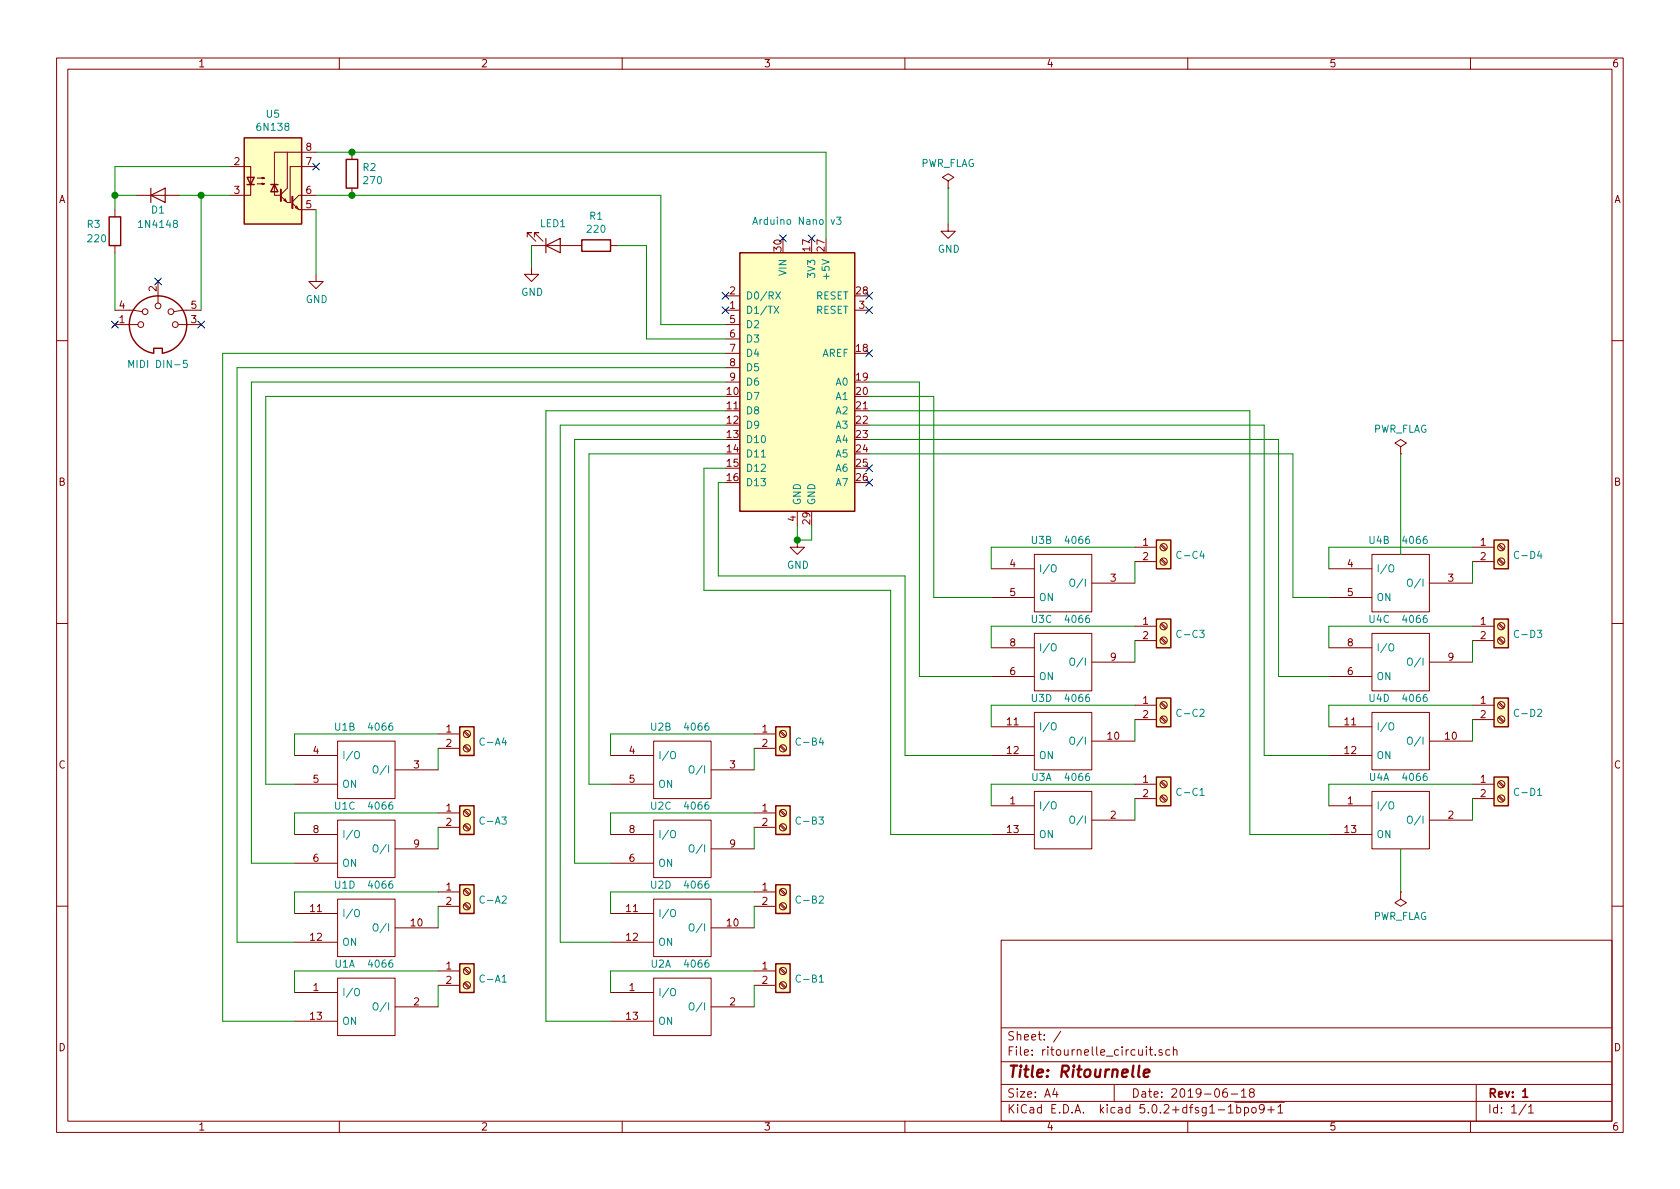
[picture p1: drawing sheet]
<svg xmlns="http://www.w3.org/2000/svg" width="297mm" height="210mm" viewBox="0 0 297 210" stroke-linecap="round" stroke-linejoin="round" font-family="sans-serif">
<g fill="none" stroke="#840000" stroke-width=".18">
<path d="M10 10.3h277v189.9h-277zM12 12.2h273v186.1h-273zM60 10.3v1.9M110 10.3v1.9M160 10.3v1.9M210 10.3v1.9M260 10.3v1.9M20.3 37.1v1.2M24.1 34.5h7.6M40.6 29.5h3.7v5h-3.7M45.5 32.5h1.2l-.3 .1v-.2l.3 .1M45.5 31.5h1.2l-.3 .1v-.2l.3 .1"/>
<path d="M49.7 34.7l1.1 1.1h.6M50.2 35.4l.2-.2 .3 .5zM50.8 26.9h-2.3v7.6h1M51.7 35.9l1.1 1.2h3.1M52.5 36.4l.2 .6-.5-.3zM55.9 26.9h-5.1v6.4l-1.1 1.1M55.9 29.5h-4.6v6.3M55.9 34.5h-3.1l-1.1 1.2M62.2 26.9v1.3M62.2 33.3v1.2M167.6 32l1.1-.6-1.1-.7-1 .7 1 .6v1.3M167.6 33.3h.1"/>
<path d="M167.6 39.6v1.3h1.3l-1.3 1.3-1.2-1.3h1.2M20.3 54.9h3.3l1.5 .2M20.3 57.4h4.1M20.3 43.4v1.3M27.9 49.8v3.8M31.5 57.4h4.1M35.6 54.9h-3.3l-1.6 .2M55.9 48.5v1.3h1.2l-1.2 1.2-1.3-1.2h1.3M93.2 41.9v-.8h.8h-.8l1.5 1.6M94 47.2v1.3h1.2l-1.2 1.3-1.3-1.3h1.3M94 43.4h8.9M94.5 41.9v-.8h.7h-.7l1.5 1.6"/>
<path d="M107.9 43.4h1.3M128.3 54.9h2.5M128.3 52.3h2.5M128.3 57.4h2.5M128.3 59.9h2.5M151.1 54.9h2.6M10 60.2h2M128.3 62.5h2.5M128.3 65h2.5M128.3 67.6h2.5M247.6 79l1.1-.6-1.1-.7-1 .7 1 .6v1.3M285 60.2h2"/>
<path d="M141 95.5v1.3h1.2l-1.2 1.2-1.3-1.2h1.3M141 90.4v2.6M182.9 98h10.1v10.2h-10.1zM200.7 96.8h3.8M200.7 99.3h3.8M205.2 99l.9 .8M205.2 96.4l.9 .9M205.4 98.8l.8 .8M205.4 96.3l.8 .8M242.6 98h10.1v10.2h-10.1zM247.6 80.3h.1M260.3 96.8h3.9"/>
<path d="M260.3 99.3h3.9M264.9 99l.9 .8M264.9 96.4l.9 .9M265.1 98.8l.8 .8M265.1 96.3l.8 .8M10 110.3h2M175.3 100.6h7.6M175.3 105.7h7.6M175.3 119.6h7.6M175.3 114.5h7.6M182.9 112h10.1v10.2h-10.1zM193 103.1h7.7"/>
<path d="M193 117.1h7.7M200.7 110.7h3.8M200.7 113.3h3.8M205.2 112.9l.9 .9M205.2 110.4l.9 .8M205.4 112.8l.8 .8M205.4 110.2l.8 .9M234.9 100.6h7.7M234.9 105.7h7.7M234.9 119.6h7.7M234.9 114.5h7.7M242.6 112h10.1v10.2h-10.1z"/>
<path d="M252.7 103.1h7.6M252.7 117.1h7.6M260.3 110.7h3.9M260.3 113.3h3.9M264.9 112.9l.9 .9M264.9 110.4l.9 .8M265.1 112.8l.8 .8M265.1 110.2l.8 .9M285 110.3h2M52.1 133.6h7.6M52.1 138.7h7.6M59.7 131.1h10.1v10.1h-10.1z"/>
<path d="M69.8 136.1h7.7M77.5 129.8h3.8M77.5 132.3h3.8M82 132l.9 .8M82 129.5l.9 .8M82.2 131.8l.9 .9M82.2 129.3l.9 .8M107.9 133.6h7.7M107.9 138.7h7.7M115.6 131.1h10.1v10.1h-10.1zM125.7 136.1h7.6M133.3 129.8h3.9"/>
<path d="M133.3 132.3h3.9M137.9 132l.9 .8M137.9 129.5l.9 .8M138.1 131.8l.8 .9M138.1 129.3l.8 .8M175.3 128.5h7.6M175.3 133.6h7.6M182.9 139.9h10.1v10.2h-10.1zM182.9 126h10.1v10.1h-10.1zM193 131.1h7.7M200.7 138.7h3.8M200.7 124.7h3.8"/>
<path d="M200.7 127.2h3.8M205.2 138.3l.9 .9M205.2 126.9l.9 .9M205.2 124.4l.9 .8M205.4 138.2l.8 .8M205.4 126.7l.8 .9M205.4 124.2l.8 .8M234.9 128.5h7.7M234.9 133.6h7.7M242.6 139.9h10.1v10.2h-10.1zM242.6 126h10.1v10.1h-10.1zM252.7 131.1h7.6"/>
<path d="M260.3 138.7h3.9M260.3 124.7h3.9M260.3 127.2h3.9M264.9 138.3l.9 .9M264.9 126.9l.9 .9M264.9 124.4l.9 .8M265.1 138.2l.8 .8M265.1 126.7l.8 .9M265.1 124.2l.8 .8M52.1 147.6h7.6M52.1 152.6h7.6M59.7 145h10.1v10.2h-10.1z"/>
<path d="M59.7 159h10.1v10.2h-10.1zM69.8 150.1h7.7M77.5 143.8h3.8M77.5 146.3h3.8M77.5 157.7h3.8M82 146l.9 .8M82 143.4l.9 .9M82 159.9l.9 .9M82 157.4l.9 .8M82.2 145.8l.9 .8M82.2 143.3l.9 .8M82.2 159.8l.9 .8"/>
<path d="M82.2 157.2l.9 .9M107.9 147.6h7.7M107.9 152.6h7.7M115.6 145h10.1v10.2h-10.1zM115.6 159h10.1v10.2h-10.1zM125.7 150.1h7.6M133.3 143.8h3.9M133.3 146.3h3.9M133.3 157.7h3.9M137.9 159.9l.9 .9M137.9 157.4l.9 .8M137.9 146l.9 .8"/>
<path d="M137.9 143.4l.9 .9M138.1 159.8l.8 .8M138.1 157.2l.8 .9M138.1 145.8l.8 .8M138.1 143.3l.8 .8M175.3 142.5h7.6M175.3 147.6h7.6M193 145h7.7M200.7 141.2h3.8M205.2 140.9l.9 .8M205.4 140.7l.8 .8M234.9 142.5h7.7"/>
<path d="M234.9 147.6h7.7M247.6 157.7v1.3l1.1 .6-1.1 .7-1-.7 1-.6M247.6 157.7h.1M252.7 145h7.6M260.3 141.2h3.9M264.9 140.9l.9 .8M265.1 140.7l.8 .8M10 160.2h2M52.1 175.5h7.6M52.1 161.5h7.6M52.1 166.6h7.6M59.7 173h10.1v10.1h-10.1z"/>
<path d="M69.8 178h7.7M69.8 164.1h7.7M77.5 171.7h3.8M77.5 174.2h3.8M77.5 160.3h3.8M82 173.9l.9 .8M82 171.4l.9 .8M82.2 173.7l.9 .9M82.2 171.2l.9 .8M107.9 175.5h7.7M107.9 161.5h7.7M107.9 166.6h7.7"/>
<path d="M115.6 173h10.1v10.1h-10.1zM125.7 178h7.6M125.7 164.1h7.6M133.3 171.7h3.9M133.3 174.2h3.9M133.3 160.3h3.9M137.9 173.9l.9 .8M137.9 171.4l.9 .8M138.1 173.7l.8 .9M138.1 171.2l.8 .8M177 166.3h108v32h-108zM285 160.2h2"/>
<path d="M52.1 180.6h7.6M60 198.3v1.9M107.9 180.6h7.7M110 198.3v1.9M160 198.3v1.9M177 194.8h108M177 191.8h108M177 187.8h108M177 181.8h108M186.5 192.5l-.4 1h1M186.8 193v1M187.6 182.3l-1.3 2"/>
<path d="M197 191.8v3M202.7 185.1v.2M203.2 185.6h.6M203.4 185.1v1.3l.4 .2M204.3 186.5v.1M205.5 185.7l-.4-.1-.2 .2 .1 .2 .5 .2v.3h-.6M206.8 185.7l-.4-.1-.3 .3 .1 .6 .2 .1 .4-.1M207.5 185.7l.2-.1 .4 .1v.9M207.5 185.1v1.5M210 198.3v1.9M216.9 192.5a.62 .62 0 0 0-.7 .7l.1 .7 .2 .1 .5-.1v-.5l-.1-.2-.4-.1-.3 .3M217.2 195.8l.4-.5v1.5"/>
<path d="M217.2 196.8h.8M217.7 193.5h1.1M218.3 194.9h8.8M218.7 195.9l.4-.1 .3 .3-.1 .6h-.6M218.7 195.3v1.5M219.5 193l.4-.5v1.5M219.5 194h.8M220 195.9l.4-.1 .4 .3-.1 .6-.3 .1-.4-.1M220 195.8v1.5M221.2 193.2l-.3-.3 .1-.2 .2-.2 .4 .1 .2 .2-.1 .2-.6 .2a.48 .48 0 0 0-.1 .7l.2 .1 .5-.1a.48 .48 0 0 0-.1-.7h-.1M221.4 196l.2-.2 .4 .2v.7l-.2 .1-.4-.1zM223.5 196l-.1 .2a.48 .48 0 0 1-.7-.1v-.6a.48 .48 0 0 1 .7-.1v.1a1.19 1.19 0 0 1-.2 1.2l-.4 .1"/>
<path d="M224.2 196.3h1.1M224.7 195.7v1.1M226 195.8l.4-.5v1.5M226 196.8h.8M260 198.3v1.9M261 191.8v6.5M269.8 195.2l-1.2 2M270.3 195.8l.4-.5v1.5M270.3 196.8h.8"/>
<circle cx="24.9" cy="57.4" r=".51"/>
<circle cx="25.7" cy="55.1" r=".51"/>
<circle cx="27.9" cy="54.1" r=".51"/>
<circle cx="30.2" cy="55.1" r=".51"/>
<circle cx="31" cy="57.4" r=".51"/>
<circle cx="205.7" cy="99.3" r=".63"/>
<circle cx="205.7" cy="96.8" r=".63"/>
<circle cx="265.4" cy="96.8" r=".63"/>
<circle cx="265.4" cy="99.3" r=".63"/>
<circle cx="205.7" cy="113.3" r=".63"/>
<circle cx="205.7" cy="110.7" r=".63"/>
<circle cx="265.4" cy="110.7" r=".63"/>
<circle cx="265.4" cy="113.3" r=".63"/>
<circle cx="82.5" cy="132.3" r=".63"/>
<circle cx="82.5" cy="129.8" r=".63"/>
<circle cx="138.4" cy="132.3" r=".63"/>
<circle cx="138.4" cy="129.8" r=".63"/>
<circle cx="205.7" cy="124.7" r=".63"/>
<circle cx="205.7" cy="127.2" r=".63"/>
<circle cx="205.7" cy="138.7" r=".63"/>
<circle cx="265.4" cy="124.7" r=".63"/>
<circle cx="265.4" cy="127.2" r=".63"/>
<circle cx="265.4" cy="138.7" r=".63"/>
<circle cx="82.5" cy="146.3" r=".63"/>
<circle cx="82.5" cy="143.8" r=".63"/>
<circle cx="82.5" cy="157.7" r=".63"/>
<circle cx="138.4" cy="143.8" r=".63"/>
<circle cx="138.4" cy="146.3" r=".63"/>
<circle cx="138.4" cy="157.7" r=".63"/>
<circle cx="205.7" cy="141.2" r=".63"/>
<circle cx="265.4" cy="141.2" r=".63"/>
<circle cx="82.5" cy="160.3" r=".63"/>
<circle cx="82.5" cy="174.2" r=".63"/>
<circle cx="82.5" cy="171.7" r=".63"/>
<circle cx="138.4" cy="160.3" r=".63"/>
<circle cx="138.4" cy="174.2" r=".63"/>
<circle cx="138.4" cy="171.7" r=".63"/>
</g>
<path d="M269.2 193l.5-.5v1.5M269.2 194h.9" fill="none" stroke="#840000" stroke-width=".3"/>
<path d="M201.4 188.4l-.2 1.8 .3 .2M202.2 189.8l1-.2v-.4l-.6-.1-.3 .3v.9l.1 .1 .6-.1" fill="none" stroke="#840000" stroke-width=".41"/>
<g fill="#ffffc2" stroke="#ffffc2" stroke-width=".18">
<path d="M130.8 44.7h20.3v45.7h-20.3z"/>
<path d="M43.2 24.4h10.1v15.2h-10.1z"/>
<path d="M81.3 170.4h2.5v5.1h-2.5z"/>
<path d="M81.3 142.5h2.5v5.1h-2.5z"/>
<path d="M81.3 128.5h2.5v5.1h-2.5z"/>
<path d="M137.2 170.4h2.5v5.1h-2.5z"/>
<path d="M137.2 156.5h2.5v5h-2.5z"/>
<path d="M137.2 142.5h2.5v5.1h-2.5z"/>
<path d="M137.2 128.5h2.5v5.1h-2.5z"/>
<path d="M204.5 137.4h2.5v5.1h-2.5z"/>
<path d="M204.5 95.5h2.5v5.1h-2.5z"/>
<path d="M204.5 109.5h2.5v5h-2.5z"/>
<path d="M204.5 123.4h2.5v5.1h-2.5z"/>
<path d="M264.2 137.4h2.5v5.1h-2.5z"/>
<path d="M264.2 123.4h2.5v5.1h-2.5z"/>
<path d="M264.2 109.5h2.5v5h-2.5z"/>
<path d="M264.2 95.5h2.5v5.1h-2.5z"/>
<path d="M81.3 156.5h2.5v5h-2.5z"/>
</g>
<g fill="none" stroke="#840000" stroke-width=".25">
<path d="M19.3 38.3h2v5.1h-2zM43.2 24.4h10.1v15.2h-10.1zM43.7 31.4h1.3l-.7 1.2zM43.7 32.6h1.3M47.9 32.6h1.2M48.5 32.6l.6 1.3h-1.2zM61.2 28.2h2v5.1h-2zM102.9 42.4h5v2h-5zM130.8 44.7h20.3v45.7h-20.3zM27.2 62.5a5.1 5.1 0 0 1-3.6-7.8 5.1 5.1 0 0 1 8.6 0 5.1 5.1 0 0 1-3.5 7.8M27.2 62.4v-.8h1.5v.8M204.5 95.5h2.5v5.1h-2.5z"/>
<path d="M264.2 95.5h2.5v5.1h-2.5zM204.5 109.5h2.5v5h-2.5zM264.2 109.5h2.5v5h-2.5zM81.3 128.5h2.5v5.1h-2.5zM137.2 128.5h2.5v5.1h-2.5zM204.5 137.4h2.5v5.1h-2.5zM204.5 123.4h2.5v5.1h-2.5zM264.2 137.4h2.5v5.1h-2.5zM264.2 123.4h2.5v5.1h-2.5zM81.3 142.5h2.5v5.1h-2.5zM81.3 156.5h2.5v5h-2.5zM137.2 156.5h2.5v5h-2.5z"/>
<path d="M137.2 142.5h2.5v5.1h-2.5zM81.3 170.4h2.5v5.1h-2.5zM137.2 170.4h2.5v5.1h-2.5z"/>
</g>
<g fill="none" stroke="#008484" stroke-width=".18">
<path d="M133.1 39.7l.4-1.3 .4 1.3M133.2 39.3h.6M147.9 38.4h.8l-.4 .5 .3 .1v.6l-.5 .1-.2-.2M136.9 54.1l.8 1.3M137.2 51.6l.8 1.3M137.7 54.1l-.8 1.3M138 51.6l-.8 1.3M22.8 65v-1.3l.4 .9 .4-.9v1.3M33.1 63.7h-.6l-.1 .6 .2-.1 .4 .1 .1 .6-.2 .1-.5-.1M186 100l.2-.1a.47 .47 0 0 1 .5 .4v.7l-.3 .1h-.3a1 1 0 0 1-.1-1.1zM186.1 113.9l.1-.1a.47 .47 0 0 1 .5 .5v.6l-.3 .2h-.3a.93 .93 0 0 1 0-1.2zM189.2 102.6l.3-.2a.45 .45 0 0 1 .5 .4v.4l-.2 .4h-.4a.92 .92 0 0 1-.2-1z"/>
<path d="M189.2 116.6l.3-.2a.45 .45 0 0 1 .5 .4v.4l-.2 .4h-.4a.92 .92 0 0 1-.2-1zM245.6 100l.3-.1a.47 .47 0 0 1 .5 .4v.7l-.3 .1h-.4a1 1 0 0 1-.1-1.1zM245.6 114l.3-.2a.47 .47 0 0 1 .5 .5v.6l-.3 .2h-.4a1 1 0 0 1-.1-1.1zM248.9 102.6l.2-.2a.45 .45 0 0 1 .6 .4v.4l-.2 .4h-.5a.92 .92 0 0 1-.1-1zM248.9 116.6l.2-.2a.45 .45 0 0 1 .6 .4v.4l-.2 .4h-.5a.92 .92 0 0 1-.1-1zM62.8 133.1l.2-.2a.47 .47 0 0 1 .6 .4l-.1 .7-.3 .2-.3-.1a1 1 0 0 1-.1-1zM66 135.6l.3-.2a.45 .45 0 0 1 .5 .5v.4l-.2 .3h-.4a.92 .92 0 0 1-.2-1zM118.6 133.1l.3-.2a.47 .47 0 0 1 .5 .4v.7l-.3 .2-.4-.1a1 1 0 0 1-.1-1zM121.9 135.6l.2-.2a.45 .45 0 0 1 .6 .5v.4l-.2 .3h-.5a.92 .92 0 0 1-.1-1zM186 128l.2-.2a.47 .47 0 0 1 .5 .4v.7l-.3 .2-.3-.1a1 1 0 0 1-.1-1zM189.2 130.5l.3-.2a.45 .45 0 0 1 .5 .5v.4l-.2 .4h-.4a.92 .92 0 0 1-.2-1.1zM245.6 128l.3-.2a.47 .47 0 0 1 .5 .4v.7l-.3 .2-.4-.1a1 1 0 0 1-.1-1z"/>
<path d="M248.9 130.5l.2-.2a.45 .45 0 0 1 .6 .5v.4l-.2 .4h-.5a.92 .92 0 0 1-.1-1.1zM62.8 147l.2-.1a.47 .47 0 0 1 .6 .4l-.1 .6-.3 .2h-.3a1 1 0 0 1-.1-1.1zM66 149.6l.3-.2a.45 .45 0 0 1 .5 .4v.4l-.2 .4h-.4a.92 .92 0 0 1-.2-1zM118.7 146.9h.2a.47 .47 0 0 1 .5 .4v.6l-.3 .2h-.4a.93 .93 0 0 1 0-1.2zM121.9 149.6l.2-.2a.45 .45 0 0 1 .6 .4v.4l-.2 .4h-.5a.92 .92 0 0 1-.1-1zM186.1 141.9l.1-.1a.47 .47 0 0 1 .5 .4v.7l-.3 .1h-.3a.93 .93 0 0 1 0-1.1zM189.2 144.5l.3-.2a.45 .45 0 0 1 .5 .4v.5l-.2 .3h-.4a.92 .92 0 0 1-.2-1zM212.2 140.7h.7M245.6 142l.3-.2a.47 .47 0 0 1 .5 .4v.7l-.3 .1h-.4a1 1 0 0 1-.1-1zM248.9 144.5l.2-.2a.45 .45 0 0 1 .6 .4v.5l-.2 .3h-.5a.92 .92 0 0 1-.1-1zM271.9 140.7h.7M62.8 175l.2-.2a.47 .47 0 0 1 .6 .4l-.1 .7-.3 .2-.3-.1a1 1 0 0 1-.1-1z"/>
<path d="M62.8 161l.2-.2a.47 .47 0 0 1 .6 .5l-.1 .6-.3 .2-.3-.1a1 1 0 0 1-.1-1zM66 177.5l.3-.2a.45 .45 0 0 1 .5 .5v.4l-.2 .4h-.4a.92 .92 0 0 1-.2-1.1zM66 163.5l.3-.1a.45 .45 0 0 1 .5 .4v.4l-.2 .4h-.4a.92 .92 0 0 1-.2-1.1zM88.8 173.7h.7M118.6 175l.3-.2a.47 .47 0 0 1 .5 .4v.7l-.3 .2-.4-.1a1 1 0 0 1-.1-1zM118.6 161l.3-.2a.47 .47 0 0 1 .5 .5v.6l-.3 .2-.4-.1a1 1 0 0 1-.1-1zM121.9 177.5l.2-.2a.45 .45 0 0 1 .6 .5v.4l-.2 .4h-.5a.92 .92 0 0 1-.1-1.1zM121.9 163.5l.2-.1a.45 .45 0 0 1 .6 .4v.4l-.2 .4h-.5a.92 .92 0 0 1-.1-1.1zM144.9 173.7h.7"/>
</g>
<path d="M26.7 34.5l2.5-1.2v2.5zM26.7 33.3v2.5M96.5 43.4l2.6-1.2v2.5zM96.5 42.2v2.5" fill="none" stroke="#840000" stroke-width=".2"/>
<path d="M49.7 33.5v2.1M51.7 34.8v2" fill="none" stroke="#840000" stroke-width=".36"/>
<g fill="none" stroke="#008400" stroke-width=".18">
<path d="M20.3 34.5h3.8M31.7 34.5h8.9M35.6 34.5v20.4M40.6 29.5h-20.3v7.6M55.9 26.9h90.1v15.3M55.9 34.5h60.9v22.9h11.5M55.9 37.1v11.4M167.6 33.3v6.3M20.3 44.7v10.2M94 43.4v3.8M109.2 43.4h5.1v16.5h14M128.3 62.5h-88.9v118.1h12.7"/>
<path d="M128.3 65h-86.4v101.6h10.2M128.3 67.6h-83.9v85h7.7M128.3 70.1h-81.3v68.6h5.1M128.3 72.6h-31.8v108h11.4M128.3 75.2h-29.2v91.4h8.8M128.3 77.7h-26.7v74.9h6.3M153.7 67.6h8.9v52h12.7M153.7 70.1h11.4v35.6h10.2M153.7 72.6h67.3v75h13.9M153.7 75.2h69.8v58.4h11.4M153.7 77.7h72.4v41.9h8.8M128.3 80.3h-24.2v58.4h3.8"/>
<path d="M128.3 82.8h-3.8v21.6h33v43.2h17.8M128.3 85.3h-1.3v16.5h33v31.8h15.3M141 93v2.5h2.5v-2.5M153.7 80.3h74.9v25.4h6.3M200.7 99.3v3.8M200.7 96.8h-25.4v3.8M247.6 80.3v17.7M260.3 96.8h-25.4v3.8M260.3 99.3v3.8M200.7 113.3v3.8M200.7 110.7h-25.4v3.8M260.3 110.7h-25.4v3.8"/>
<path d="M260.3 113.3v3.8M77.5 129.8h-25.4v3.8M77.5 132.3v3.8M133.3 129.8h-25.4v3.8M133.3 132.3v3.8M200.7 138.7h-25.4v3.8M200.7 127.2v3.9M200.7 124.7h-25.4v3.8M260.3 138.7h-25.4v3.8M260.3 124.7h-25.4v3.8M260.3 127.2v3.9M77.5 143.8h-25.4v3.8"/>
<path d="M77.5 157.7h-25.4v3.8M77.5 146.3v3.8M133.3 157.7h-25.4v3.8M133.3 143.8h-25.4v3.8M133.3 146.3v3.8M200.7 141.2v3.8M247.6 150.1v7.6M260.3 141.2v3.8M77.5 171.7h-25.4v3.8M77.5 160.3v3.8M77.5 174.2v3.8M133.3 171.7h-25.4v3.8"/>
<path d="M133.3 160.3v3.8M133.3 174.2v3.8"/>
</g>
<g fill="#008400" stroke="#008400" stroke-width=".25">
<circle cx="20.3" cy="34.5" r=".51"/>
<circle cx="62.2" cy="34.5" r=".51"/>
<circle cx="141" cy="95.5" r=".51"/>
<circle cx="62.2" cy="26.9" r=".51"/>
<circle cx="35.6" cy="34.5" r=".51"/>
</g>
<g fill="none" stroke="#000084" stroke-width=".18">
<path d="M55.3 28.8l1.2 1.3M56.5 28.8l-1.2 1.3M19.7 56.8l1.2 1.2M20.9 56.8l-1.2 1.2M27.3 49.2l1.2 1.2M28.5 49.2l-1.2 1.2M35 56.8l1.2 1.2M36.2 56.8l-1.2 1.2M127.7 51.7l1.2 1.2M127.7 54.2l1.2 1.3M128.9 51.7l-1.2 1.2M128.9 54.2l-1.2 1.3"/>
<path d="M137.8 41.5l1.2 1.3M139 41.5l-1.2 1.3M142.9 41.5l1.2 1.3M144.1 41.5l-1.2 1.3M153.1 51.7l1.2 1.2M153.1 54.2l1.2 1.3M154.3 51.7l-1.2 1.2M154.3 54.2l-1.2 1.3M153.1 61.9l1.2 1.2M154.3 61.9l-1.2 1.2M153.1 82.2l1.2 1.2M153.1 84.7l1.2 1.2"/>
<path d="M154.3 82.2l-1.2 1.2M154.3 84.7l-1.2 1.2"/>
</g>
<text font-size="2.8" fill="#840000" x="178" y="190.5">Title: Ritournelle</text>
<g font-size="2.1" fill="#840000">
<text x="178" y="184">Sheet: /</text>
<text x="178" y="186.7">File: ritournelle_circuit.sch</text>
<text x="178" y="196.9">KiCad E.D.A. kicad 5.0.2+dfsg1-1bpo9+1</text>
<text x="178" y="194.1">Size: A4</text>
<text x="200" y="194.1">Date: 2019-06-18</text>
<text x="263" y="194.1">Rev: 1</text>
<text x="263" y="196.9">Id: 1/1</text>
</g>
<g font-size="1.8" fill="#840000">
<text x="35" y="11.9">1</text>
<text x="85" y="11.9">2</text>
<text x="135" y="11.9">3</text>
<text x="185" y="11.9">4</text>
<text x="235" y="11.9">5</text>
<text x="285" y="11.9">6</text>
<text x="41.4" y="29.2">2</text>
<text x="54.1" y="29.2">7</text>
<text x="54.1" y="26.7">8</text>
<text x="10.4" y="35.9">A</text>
<text x="41.4" y="34.3">3</text>
<text x="54.1" y="34.3">6</text>
<text x="285.4" y="35.9">A</text>
<text x="54.1" y="36.8">5</text>
<text x="138.2" y="44.4" transform="rotate(-90 138.2 44.4)">30</text>
<text x="143.3" y="44.4" transform="rotate(-90 143.3 44.4)">17</text>
<text x="145.8" y="44.4" transform="rotate(-90 145.8 44.4)">27</text>
<text x="27.7" y="51.5" transform="rotate(-90 27.7 51.5)">2</text>
<text x="129.1" y="52.1">2</text>
<text x="151.4" y="52.1">28</text>
<text x="21.1" y="57.1">1</text>
<text x="21.1" y="54.6">4</text>
<text x="33.8" y="57.1">3</text>
<text x="33.8" y="54.6">5</text>
<text x="129.1" y="54.6">1</text>
<text x="129.1" y="57.1">5</text>
<text x="129.1" y="59.7">6</text>
<text x="151.9" y="54.6">3</text>
<text x="129.1" y="62.2">7</text>
<text x="129.1" y="64.8">8</text>
<text x="151.4" y="62.2">18</text>
<text x="128.6" y="69.8">10</text>
<text x="129.1" y="67.3">9</text>
<text x="151.4" y="67.3">19</text>
<text x="151.4" y="69.8">20</text>
<text x="128.6" y="72.4">11</text>
<text x="128.6" y="74.9">12</text>
<text x="128.6" y="77.5">13</text>
<text x="151.4" y="72.4">21</text>
<text x="151.4" y="74.9">22</text>
<text x="151.4" y="77.5">23</text>
<text x="128.6" y="80">14</text>
<text x="128.6" y="82.5">15</text>
<text x="151.4" y="80">24</text>
<text x="151.4" y="82.5">25</text>
<text x="10.4" y="85.9">B</text>
<text x="128.6" y="85.1">16</text>
<text x="151.4" y="85.1">26</text>
<text x="285.4" y="85.9">B</text>
<text x="140.7" y="92.2" transform="rotate(-90 140.7 92.2)">4</text>
<text x="143.3" y="92.7" transform="rotate(-90 143.3 92.7)">29</text>
<text x="178.6" y="100.3">4</text>
<text x="202.1" y="96.5">1</text>
<text x="202.1" y="99.1">2</text>
<text x="238.3" y="100.3">4</text>
<text x="261.8" y="96.5">1</text>
<text x="261.8" y="99.1">2</text>
<text x="178.6" y="105.4">5</text>
<text x="196.4" y="102.9">3</text>
<text x="238.3" y="105.4">5</text>
<text x="256.1" y="102.9">3</text>
<text x="202.1" y="110.5">1</text>
<text x="202.1" y="113">2</text>
<text x="261.8" y="110.5">1</text>
<text x="261.8" y="113">2</text>
<text x="178.6" y="119.4">6</text>
<text x="178.6" y="114.3">8</text>
<text x="196.4" y="116.8">9</text>
<text x="238.3" y="119.4">6</text>
<text x="238.3" y="114.3">8</text>
<text x="256.1" y="116.8">9</text>
<text x="202.1" y="124.5">1</text>
<text x="261.8" y="124.5">1</text>
<text x="78.9" y="129.5">1</text>
<text x="134.8" y="129.5">1</text>
<text x="178.1" y="128.3">11</text>
<text x="195.9" y="130.8">10</text>
<text x="202.1" y="127">2</text>
<text x="237.8" y="128.3">11</text>
<text x="255.6" y="130.8">10</text>
<text x="261.8" y="127">2</text>
<text x="10.4" y="135.9">C</text>
<text x="55.4" y="133.3">4</text>
<text x="73.2" y="135.9">3</text>
<text x="78.9" y="132.1">2</text>
<text x="111.3" y="133.3">4</text>
<text x="129.1" y="135.9">3</text>
<text x="134.8" y="132.1">2</text>
<text x="178.1" y="133.3">12</text>
<text x="237.8" y="133.3">12</text>
<text x="285.4" y="135.9">C</text>
<text x="55.4" y="138.4">5</text>
<text x="78.9" y="143.5">1</text>
<text x="111.3" y="138.4">5</text>
<text x="134.8" y="143.5">1</text>
<text x="178.6" y="142.2">1</text>
<text x="202.1" y="138.4">1</text>
<text x="202.1" y="141">2</text>
<text x="238.3" y="142.2">1</text>
<text x="261.8" y="138.4">1</text>
<text x="261.8" y="141">2</text>
<text x="55.4" y="147.3">8</text>
<text x="73.2" y="149.9">9</text>
<text x="78.9" y="146">2</text>
<text x="111.3" y="147.3">8</text>
<text x="129.1" y="149.9">9</text>
<text x="134.8" y="146">2</text>
<text x="178.1" y="147.3">13</text>
<text x="196.4" y="144.8">2</text>
<text x="237.8" y="147.3">13</text>
<text x="256.1" y="144.8">2</text>
<text x="55.4" y="152.4">6</text>
<text x="111.3" y="152.4">6</text>
<text x="54.9" y="161.3">11</text>
<text x="78.9" y="157.5">1</text>
<text x="78.9" y="160">2</text>
<text x="110.8" y="161.3">11</text>
<text x="134.8" y="157.5">1</text>
<text x="134.8" y="160">2</text>
<text x="54.9" y="166.4">12</text>
<text x="72.7" y="163.8">10</text>
<text x="110.8" y="166.4">12</text>
<text x="128.6" y="163.8">10</text>
<text x="78.9" y="171.4">1</text>
<text x="78.9" y="174">2</text>
<text x="134.8" y="171.4">1</text>
<text x="134.8" y="174">2</text>
<text x="55.4" y="175.3">1</text>
<text x="73.2" y="177.8">2</text>
<text x="111.3" y="175.3">1</text>
<text x="129.1" y="177.8">2</text>
<text x="10.4" y="185.9">D</text>
<text x="54.9" y="180.3">13</text>
<text x="110.8" y="180.3">13</text>
<text x="285.4" y="185.9">D</text>
<text x="35" y="199.9">1</text>
<text x="85" y="199.9">2</text>
<text x="135" y="199.9">3</text>
<text x="185" y="199.9">4</text>
<text x="235" y="199.9">5</text>
<text x="285" y="199.9">6</text>
</g>
<g font-size="1.8" fill="#008484">
<text x="45.7" y="23.1">6N138</text>
<text x="47.1" y="20.8">U5</text>
<text x="162.7" y="29.5">PWR_FLAG</text>
<text x="64.2" y="30.2">R2</text>
<text x="64.4" y="32.6">270</text>
<text x="15.4" y="40.3">R3</text>
<text x="24.8" y="40.3">1N4148</text>
<text x="26.8" y="37.8">D1</text>
<text x="95.5" y="40.2">LED1</text>
<text x="103.9" y="41.2">220</text>
<text x="104.3" y="38.9">R1</text>
<text x="133.9" y="39.7">Arduino Nano v3</text>
<text x="15.6" y="42.8">220</text>
<text x="165.8" y="44.7">GND</text>
<text x="54.1" y="53.6">GND</text>
<text x="92.2" y="52.3">GND</text>
<text x="131.8" y="53">D0/RX</text>
<text x="139.1" y="48.7" transform="rotate(-90 139.1 48.7)">VIN</text>
<text x="144.1" y="48.9" transform="rotate(-90 144.1 48.9)">3V3</text>
<text x="144.2" y="53">RESET</text>
<text x="146.7" y="48.9" transform="rotate(-90 146.7 48.9)">+5V</text>
<text x="131.8" y="55.5">D1/TX</text>
<text x="131.8" y="58">D2</text>
<text x="144.2" y="55.5">RESET</text>
<text x="23.5" y="65.1">MIDI DIN-5</text>
<text x="131.8" y="60.6">D3</text>
<text x="131.8" y="63.1">D4</text>
<text x="131.8" y="65.7">D5</text>
<text x="145.3" y="63.1">AREF</text>
<text x="131.8" y="70.7">D7</text>
<text x="131.8" y="68.2">D6</text>
<text x="147.9" y="68.2">A0</text>
<text x="147.9" y="70.7">A1</text>
<text x="131.8" y="73.3">D8</text>
<text x="131.8" y="75.8">D9</text>
<text x="147.9" y="73.3">A2</text>
<text x="147.9" y="75.8">A3</text>
<text x="242.7" y="76.5">PWR_FLAG</text>
<text x="131.8" y="78.4">D10</text>
<text x="131.8" y="80.9">D11</text>
<text x="131.8" y="83.4">D12</text>
<text x="147.9" y="78.4">A4</text>
<text x="147.9" y="80.9">A5</text>
<text x="147.9" y="83.4">A6</text>
<text x="131.8" y="86">D13</text>
<text x="141.6" y="89.4" transform="rotate(-90 141.6 89.4)">GND</text>
<text x="144.1" y="89.4" transform="rotate(-90 144.1 89.4)">GND</text>
<text x="147.9" y="86">A7</text>
<text x="139.1" y="100.6">GND</text>
<text x="182.4" y="96.2">U3B</text>
<text x="183.6" y="101.2">I/O</text>
<text x="188.5" y="96.2">4066</text>
<text x="208.4" y="98.8">C-C4</text>
<text x="242.1" y="96.2">U4B</text>
<text x="243.3" y="101.2">I/O</text>
<text x="248.2" y="96.2">4066</text>
<text x="268.1" y="98.8">C-D4</text>
<text x="183.6" y="106.3">ON</text>
<text x="189.9" y="103.8">O/I</text>
<text x="243.3" y="106.3">ON</text>
<text x="249.6" y="103.8">O/I</text>
<text x="182.4" y="110.2">U3C</text>
<text x="188.5" y="110.2">4066</text>
<text x="208.4" y="112.8">C-C3</text>
<text x="242.1" y="110.2">U4C</text>
<text x="248.2" y="110.2">4066</text>
<text x="268.1" y="112.8">C-D3</text>
<text x="183.6" y="115.2">I/O</text>
<text x="189.9" y="117.7">O/I</text>
<text x="243.3" y="115.2">I/O</text>
<text x="249.6" y="117.7">O/I</text>
<text x="182.4" y="124.1">U3D</text>
<text x="183.6" y="120.3">ON</text>
<text x="188.5" y="124.1">4066</text>
<text x="242.1" y="124.1">U4D</text>
<text x="243.3" y="120.3">ON</text>
<text x="248.2" y="124.1">4066</text>
<text x="59.2" y="129.2">U1B</text>
<text x="65.4" y="129.2">4066</text>
<text x="85.1" y="131.8">C-A4</text>
<text x="115.1" y="129.2">U2B</text>
<text x="121.2" y="129.2">4066</text>
<text x="141.1" y="131.8">C-B4</text>
<text x="183.6" y="129.2">I/O</text>
<text x="189.9" y="131.7">O/I</text>
<text x="208.4" y="126.8">C-C2</text>
<text x="243.3" y="129.2">I/O</text>
<text x="249.6" y="131.7">O/I</text>
<text x="268.1" y="126.8">C-D2</text>
<text x="60.5" y="134.2">I/O</text>
<text x="66.7" y="136.8">O/I</text>
<text x="116.3" y="134.2">I/O</text>
<text x="122.6" y="136.8">O/I</text>
<text x="183.6" y="134.2">ON</text>
<text x="243.3" y="134.2">ON</text>
<text x="59.2" y="143.2">U1C</text>
<text x="60.5" y="139.3">ON</text>
<text x="65.4" y="143.2">4066</text>
<text x="115.1" y="143.2">U2C</text>
<text x="116.3" y="139.3">ON</text>
<text x="121.2" y="143.2">4066</text>
<text x="182.4" y="138.1">U3A</text>
<text x="183.6" y="143.1">I/O</text>
<text x="188.5" y="138.1">4066</text>
<text x="208.4" y="140.7">C-C1</text>
<text x="242.1" y="138.1">U4A</text>
<text x="243.3" y="143.1">I/O</text>
<text x="248.2" y="138.1">4066</text>
<text x="268.1" y="140.7">C-D1</text>
<text x="60.5" y="148.2">I/O</text>
<text x="85.1" y="145.8">C-A3</text>
<text x="116.3" y="148.2">I/O</text>
<text x="141.1" y="145.8">C-B3</text>
<text x="183.6" y="148.2">ON</text>
<text x="189.9" y="145.7">O/I</text>
<text x="243.3" y="148.2">ON</text>
<text x="249.6" y="145.7">O/I</text>
<text x="60.5" y="153.3">ON</text>
<text x="66.7" y="150.7">O/I</text>
<text x="116.3" y="153.3">ON</text>
<text x="122.6" y="150.7">O/I</text>
<text x="59.2" y="157.1">U1D</text>
<text x="65.4" y="157.1">4066</text>
<text x="85.1" y="159.8">C-A2</text>
<text x="115.1" y="157.1">U2D</text>
<text x="121.2" y="157.1">4066</text>
<text x="141.1" y="159.8">C-B2</text>
<text x="60.5" y="162.2">I/O</text>
<text x="60.5" y="167.3">ON</text>
<text x="66.7" y="164.7">O/I</text>
<text x="116.3" y="162.2">I/O</text>
<text x="116.3" y="167.3">ON</text>
<text x="122.6" y="164.7">O/I</text>
<text x="242.7" y="162.7">PWR_FLAG</text>
<text x="59.2" y="171.1">U1A</text>
<text x="65.4" y="171.1">4066</text>
<text x="85.1" y="173.8">C-A1</text>
<text x="115.1" y="171.1">U2A</text>
<text x="121.2" y="171.1">4066</text>
<text x="141.1" y="173.8">C-B1</text>
<text x="60.5" y="176.1">I/O</text>
<text x="66.7" y="178.7">O/I</text>
<text x="116.3" y="176.1">I/O</text>
<text x="122.6" y="178.7">O/I</text>
<text x="60.5" y="181.2">ON</text>
<text x="116.3" y="181.2">ON</text>
</g>
</svg>
